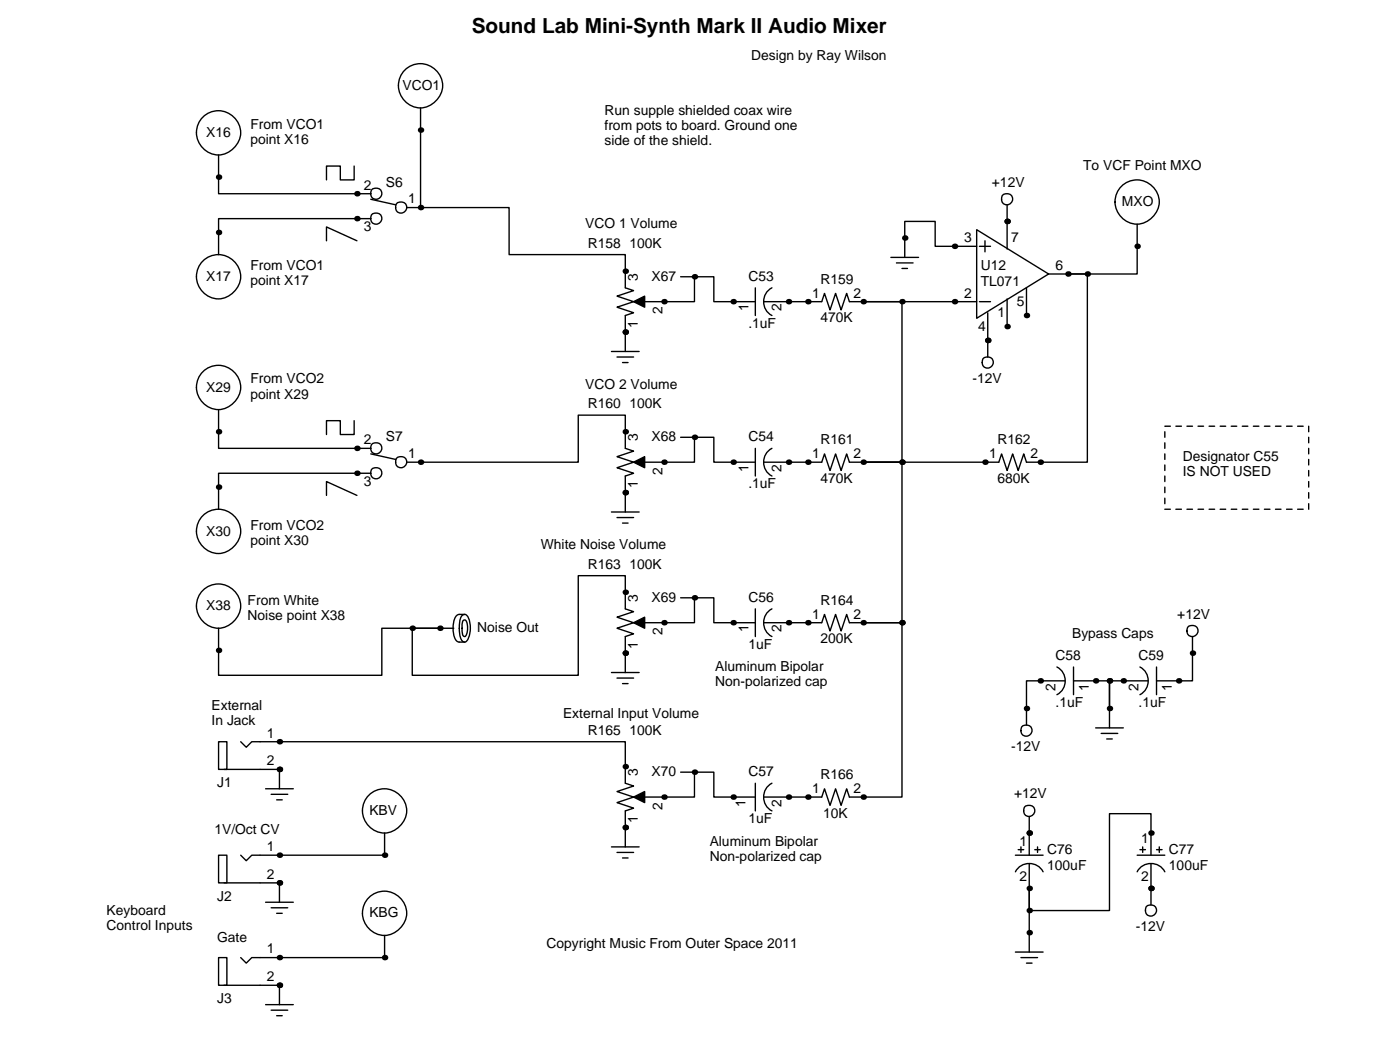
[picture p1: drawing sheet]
<svg xmlns="http://www.w3.org/2000/svg" width="257mm" height="195mm" viewBox="0 0 257 195" stroke-linecap="round" stroke-linejoin="round" font-family="sans-serif">
<g fill="none" stroke="#000" stroke-width=".25">
<path d="M77.2 19.8v18.3M40.1 28.4v7.2h28M65 30.5v2.5h-2.5v-2.5h-2.6v2.5M68.1 36.6l4.5 1M74.7 38.1h2.5M77.2 38.1h16.3v8.6h21.3v6.1l1.5 .5-3 1.1 3 1-3 1 3 1-1.5 .5v6.6M184.9 37.6v8.1M59.9 44.2v-2.5l5.6 2.5M68.1 40.1h-28v6.6M125 50.8h2.5M127.5 50.8v4.6h-9.1M127.5 50.8h3.6v4.6h7.6"/>
<path d="M138.7 52.8v5.1M140.2 55.4h10.7l.5-1.6 1 3.1 1-3.1 1 3.1 1-3.1 .6 1.6h23.3M141.7 52.8a2.88 2.88 0 0 0 0 5.1M158.5 55.4h7.1v29.4h-7.1h7.1v29.5h-7.1M163.6 47.2h5.1M164.6 48.3h3M165.6 49.3h1M179.3 42.2l13.2 8.1-13.2 8.1zM179.3 45.2h-7.6v-4.6h-5.6v6.6M179.8 55.4h2.1M179.8 45.2h2.1M180.8 44.2v2"/>
<path d="M181.4 57.4v8.1M184.9 54.9v5M188.5 52.8v5.1M192.5 50.3h3.6M196.1 50.3h3.5v34.5h-11.1l-.5-1.5-1.1 3.1-1-3.1-1 3.1-1-3.1-.5 1.5h-27.4l-.6-1.5-1 3.1-1-3.1-1 3.1-1-3.1-.5 1.5h-10.7M208.8 41.1v9.2h-12.7M40.1 75.2v7.1h28M65 77.2v2.6h-2.5v-2.6h-2.6v2.6M112.3 64.5h5M113.3 65.5h3M114.3 66.5h1M59.9 90.9v-2.5l5.6 2.5"/>
<path d="M68.1 86.9h-28v6.6M68.1 83.3l4.5 1M74.7 84.8h31.5v-8.6h8.6v6.1l1.5 .5-3 1 3 1-3 1.1 3 1-1.5 .5v6.6M112.3 94h5M113.3 95h3M114.3 96h1M125 80.3h2.5M127.5 80.3v4.5h-9.1M127.5 80.3h3.6v4.5h7.6M138.7 82.3v5.1M141.7 82.3a2.88 2.88 0 0 0 0 5.1M40.1 115.3v8.7h30v-8.7h10.7"/>
<path d="M80.8 115.3h-5.1v8.7h30.5v-18.3h8.6v6.1l1.5 .5-3 1 3 1-3 1 3 1-1.5 .5v6.6M80.8 115.3h2.5M84.7 113.1a.62 .62 0 0 1 1.1 0 4.6 4.6 0 0 1-.2 4.7l-.3 .1a1.27 1.27 0 0 1-.9-1.4l-.1-1.2a4.1 4.1 0 0 1 .4-2.2zM85.1 113.9l.2-.1a1.86 1.86 0 0 1 .5 2 1.25 1.25 0 0 1-.5 1 .86 .86 0 0 1-.5-1v-.5a1.89 1.89 0 0 1 .3-1.4zM85.3 112.8h-1a1.95 1.95 0 0 0-1.1 2.1 3.8 3.8 0 0 0 .7 2.8l.4 .2h1M125 109.7h2.5M127.5 109.7v4.6h-9.1M127.5 109.7h3.6v4.6h7.6M138.7 111.8v5M140.2 114.3h10.7l.5-1.5 1 3 1-3 1 3 1-3 .6 1.5h2.5M141.7 111.8a2.88 2.88 0 0 0 0 5M158.5 114.3h7.1v32h-9.6l-.6-1.5-1 3-1-3-1 3-1-3-.5 1.5h-10.7"/>
<path d="M218.9 116.8v8.2h-6.6M40.1 136.1h1.6v5.1h-1.6zM44.2 136.1l1 1.1 1-1.1h68.6v7.7l1.5 .5-3 1 3 1-3 1 3 1-1.5 .5v6.6M112.3 123.4h5M113.3 124.5h3M114.3 125.5h1M194.1 122.4a2.88 2.88 0 0 1 0 5.1M195.6 125h-7.1v8.1M197.1 125h6.6v5M197.1 122.4v5.1M201.2 133.6h5M202.2 134.6h3"/>
<path d="M203.2 135.6h1M203.7 130v3.6M209.3 122.4a2.88 2.88 0 0 1 0 5.1M210.8 125h-7.1v5M212.3 122.4v5.1M40.1 157h1.6v5.1h-1.6zM41.1 141.2h10.2v3.6M48.8 144.8h5M49.8 145.8h3M50.8 146.8h1M70.6 152.9v4.1h-24.4l-1 1-1-1M112.3 155.4h5"/>
<path d="M113.3 156.5h3M114.3 157.5h1M125 141.7h2.5M127.5 141.7v4.6h-9.1M127.5 141.7h3.6v4.6h7.6M138.7 143.8v5M141.7 143.8a2.88 2.88 0 0 0 0 5M186.4 157h5.1M186.9 156h1.1M187.5 155.4v1.1M189 149.9v7.1M189 158.5v16.3"/>
<path d="M190 156h1M190.5 155.4v1.1M208.8 157h5.1M209.3 156h1M209.8 155.4v1.1M211.3 157v-7.6h-7.6v17.7h-14.7v-4M211.3 158.5v7.6M212.3 156h1.1M212.9 155.4v1.1M40.1 175.8h1.6v5h-1.6zM41.1 162.1h10.2v3.5M48.8 165.6h5"/>
<path d="M49.8 166.6h3M50.8 167.6h1M70.6 171.7v4.1h-24.4l-1 1-1-1M186.4 160a2.88 2.88 0 0 1 5.1 0M186.4 174.8h5.1M187.5 175.8h3M188.5 176.8h1M208.8 160a2.88 2.88 0 0 1 5.1 0M41.1 180.8h10.2v3.6M48.8 184.4h5M49.8 185.4h3M50.8 186.4h1"/>
<circle cx="77.2" cy="15.7" r="4"/>
<circle cx="40.1" cy="24.4" r="4"/>
<circle cx="69.1" cy="35.5" r="1.02"/>
<circle cx="73.7" cy="38.1" r="1.02"/>
<circle cx="184.9" cy="36.5" r="1.02"/>
<circle cx="208.8" cy="37.1" r="4"/>
<circle cx="40.1" cy="50.8" r="4"/>
<circle cx="69.1" cy="40.1" r="1.02"/>
<circle cx="40.1" cy="71.1" r="4"/>
<circle cx="181.4" cy="66.5" r="1.02"/>
<circle cx="40.1" cy="97.5" r="4"/>
<circle cx="69.1" cy="82.3" r="1.02"/>
<circle cx="69.1" cy="86.8" r="1.02"/>
<circle cx="73.7" cy="84.8" r="1.02"/>
<circle cx="40.1" cy="111.2" r="4"/>
<circle cx="219" cy="115.8" r="1.02"/>
<circle cx="188.5" cy="134.1" r="1.02"/>
<circle cx="70.6" cy="148.8" r="4"/>
<circle cx="189" cy="148.8" r="1.02"/>
<circle cx="70.6" cy="167.6" r="4"/>
<circle cx="211.3" cy="167.1" r="1.02"/>
</g>
<g fill="#000">
<circle cx="40.1" cy="32.5" r=".51"/>
<circle cx="65.5" cy="35.6" r=".51"/>
<circle cx="77.2" cy="38.1" r=".51"/>
<circle cx="77.2" cy="23.9" r=".51"/>
<circle cx="40.1" cy="42.7" r=".51"/>
<circle cx="65.5" cy="40.1" r=".51"/>
<circle cx="114.8" cy="49.8" r=".51"/>
<circle cx="121.9" cy="55.4" r=".51"/>
<circle cx="127.5" cy="50.8" r=".51"/>
<circle cx="134.6" cy="55.4" r=".51"/>
<circle cx="144.8" cy="55.4" r=".51"/>
<circle cx="148.3" cy="55.4" r=".51"/>
<circle cx="158.5" cy="55.4" r=".51"/>
<circle cx="165.6" cy="55.4" r=".51"/>
<circle cx="166.1" cy="43.7" r=".51"/>
<circle cx="175.3" cy="55.4" r=".51"/>
<circle cx="175.3" cy="45.2" r=".51"/>
<circle cx="184.9" cy="40.6" r=".51"/>
<circle cx="184.9" cy="59.9" r=".51"/>
<circle cx="188.5" cy="57.9" r=".51"/>
<circle cx="196.1" cy="50.3" r=".51"/>
<circle cx="199.6" cy="50.3" r=".51"/>
<circle cx="208.8" cy="45.2" r=".51"/>
<circle cx="40.1" cy="79.2" r=".51"/>
<circle cx="114.8" cy="79.2" r=".51"/>
<circle cx="114.8" cy="61" r=".51"/>
<circle cx="181.4" cy="62.5" r=".51"/>
<circle cx="40.1" cy="89.4" r=".51"/>
<circle cx="65.5" cy="82.3" r=".51"/>
<circle cx="65.5" cy="86.9" r=".51"/>
<circle cx="77.2" cy="84.8" r=".51"/>
<circle cx="114.8" cy="90.4" r=".51"/>
<circle cx="121.9" cy="84.8" r=".51"/>
<circle cx="127.5" cy="80.3" r=".51"/>
<circle cx="134.6" cy="84.8" r=".51"/>
<circle cx="144.8" cy="84.8" r=".51"/>
<circle cx="148.3" cy="84.8" r=".51"/>
<circle cx="158.5" cy="84.8" r=".51"/>
<circle cx="165.6" cy="84.8" r=".51"/>
<circle cx="180.8" cy="84.8" r=".51"/>
<circle cx="191" cy="84.8" r=".51"/>
<circle cx="40.1" cy="119.4" r=".51"/>
<circle cx="75.7" cy="115.3" r=".51"/>
<circle cx="80.8" cy="115.3" r=".51"/>
<circle cx="114.8" cy="119.9" r=".51"/>
<circle cx="114.8" cy="108.7" r=".51"/>
<circle cx="121.9" cy="114.3" r=".51"/>
<circle cx="127.5" cy="109.7" r=".51"/>
<circle cx="134.6" cy="114.3" r=".51"/>
<circle cx="144.8" cy="114.3" r=".51"/>
<circle cx="148.3" cy="114.3" r=".51"/>
<circle cx="158.5" cy="114.3" r=".51"/>
<circle cx="165.6" cy="114.3" r=".51"/>
<circle cx="218.9" cy="119.9" r=".51"/>
<circle cx="51.3" cy="136.1" r=".51"/>
<circle cx="188.5" cy="130" r=".51"/>
<circle cx="191" cy="125" r=".51"/>
<circle cx="201.2" cy="125" r=".51"/>
<circle cx="203.7" cy="130" r=".51"/>
<circle cx="203.7" cy="125" r=".51"/>
<circle cx="206.2" cy="125" r=".51"/>
<circle cx="216.4" cy="125" r=".51"/>
<circle cx="51.3" cy="141.2" r=".51"/>
<circle cx="51.3" cy="157" r=".51"/>
<circle cx="70.6" cy="157" r=".51"/>
<circle cx="114.8" cy="140.7" r=".51"/>
<circle cx="114.8" cy="151.9" r=".51"/>
<circle cx="121.9" cy="146.3" r=".51"/>
<circle cx="127.5" cy="141.7" r=".51"/>
<circle cx="134.6" cy="146.3" r=".51"/>
<circle cx="144.8" cy="146.3" r=".51"/>
<circle cx="148.3" cy="146.3" r=".51"/>
<circle cx="158.5" cy="146.3" r=".51"/>
<circle cx="189" cy="152.9" r=".51"/>
<circle cx="211.3" cy="152.9" r=".51"/>
<circle cx="51.3" cy="162.1" r=".51"/>
<circle cx="51.3" cy="175.8" r=".51"/>
<circle cx="70.6" cy="175.8" r=".51"/>
<circle cx="189" cy="163.1" r=".51"/>
<circle cx="189" cy="171.2" r=".51"/>
<circle cx="189" cy="167.1" r=".51"/>
<circle cx="211.3" cy="163.1" r=".51"/>
<circle cx="51.3" cy="180.8" r=".51"/>
</g>
<path d="M116.3 55.4l2.1-1v2zM116.3 84.8l2.1-1v2.1zM116.3 114.3l2.1-1v2zM116.3 146.3l2.1-1v2z" fill="#000" stroke="#000" stroke-width=".25"/>
<path d="M213.9 78.2h26.4v15.3h-26.4z" fill="none" stroke="#000" stroke-width=".25" stroke-dasharray="1"/>
<text font-size="3.8" x="86.6" y="6.1">Sound Lab Mini-Synth Mark II Audio Mixer</text>
<g font-size="2.5">
<text x="137.9" y="10.9">Design by Ray Wilson</text>
<text x="73.9" y="16.5">VCO1</text>
<text x="46" y="23.6">From VCO1</text>
<text x="111" y="21.1">Run supple shielded coax wire</text>
<text x="111" y="23.9">from pots to board. Ground one</text>
<text x="37.8" y="25.1">X16</text>
<text x="46" y="26.4">point X16</text>
<text x="111" y="26.7">side of the shield.</text>
<text x="66.8" y="34.8">2</text>
<text x="70.9" y="34.3">S6</text>
<text x="182.1" y="34.3">+12V</text>
<text x="198.9" y="31.2">To VCF Point MXO</text>
<text x="74.9" y="37.3">1</text>
<text x="107.4" y="41.9">VCO 1 Volume</text>
<text x="206" y="37.8">MXO</text>
<text x="66.8" y="42.4">3</text>
<text x="107.9" y="45.5">R158</text>
<text x="115.6" y="45.5">100K</text>
<text x="177" y="44.5">3</text>
<text x="185.7" y="44.5">7</text>
<text x="37.8" y="51.6">X17</text>
<text x="46" y="49.5">From VCO1</text>
<text x="46" y="52.3">point X17</text>
<text x="117.1" y="51.6" transform="rotate(-90 117.1 51.6)">3</text>
<text x="119.6" y="51.6">X67</text>
<text x="137.4" y="51.6">C53</text>
<text x="150.6" y="52.1">R159</text>
<text x="180.1" y="49.5">U12</text>
<text x="180.1" y="52.6">TL071</text>
<text x="193.8" y="49.5">6</text>
<text x="121.7" y="57.7" transform="rotate(-90 121.7 57.7)">2</text>
<text x="137.4" y="57.1" transform="rotate(-90 137.4 57.1)">1</text>
<text x="143.5" y="57.1" transform="rotate(-90 143.5 57.1)">2</text>
<text x="149.1" y="54.6">1</text>
<text x="150.6" y="59.2">470K</text>
<text x="156.7" y="54.6">2</text>
<text x="177" y="54.6">2</text>
<text x="183.1" y="58.2">1</text>
<text x="186.7" y="56.1">5</text>
<text x="117.1" y="60.2" transform="rotate(-90 117.1 60.2)">1</text>
<text x="137.4" y="60.2">.1uF</text>
<text x="179.6" y="60.7">4</text>
<text x="37.8" y="71.9">X29</text>
<text x="46" y="70.4">From VCO2</text>
<text x="107.4" y="71.4">VCO 2 Volume</text>
<text x="178.6" y="70.4">-12V</text>
<text x="46" y="73.2">point X29</text>
<text x="107.9" y="74.9">R160</text>
<text x="115.6" y="74.9">100K</text>
<text x="66.8" y="81.5">2</text>
<text x="70.9" y="81">S7</text>
<text x="117.1" y="81" transform="rotate(-90 117.1 81)">3</text>
<text x="119.6" y="81">X68</text>
<text x="137.4" y="81">C54</text>
<text x="150.6" y="81.5">R161</text>
<text x="183.1" y="81.5">R162</text>
<text x="66.8" y="89.2">3</text>
<text x="74.9" y="84.1">1</text>
<text x="117.1" y="89.7" transform="rotate(-90 117.1 89.7)">1</text>
<text x="121.7" y="87.1" transform="rotate(-90 121.7 87.1)">2</text>
<text x="137.4" y="86.6" transform="rotate(-90 137.4 86.6)">1</text>
<text x="137.4" y="89.7">.1uF</text>
<text x="143.5" y="86.6" transform="rotate(-90 143.5 86.6)">2</text>
<text x="149.1" y="84.1">1</text>
<text x="150.6" y="88.6">470K</text>
<text x="156.7" y="84.1">2</text>
<text x="181.6" y="84.1">1</text>
<text x="183.1" y="88.6">680K</text>
<text x="189.2" y="84.1">2</text>
<text x="217.2" y="84.6">Designator C55</text>
<text x="217.2" y="87.4">IS NOT USED</text>
<text x="37.8" y="98.3">X30</text>
<text x="46" y="97.3">From VCO2</text>
<text x="46" y="100.1">point X30</text>
<text x="99.3" y="100.8">White Noise Volume</text>
<text x="107.9" y="104.4">R163</text>
<text x="115.6" y="104.4">100K</text>
<text x="37.8" y="112">X38</text>
<text x="45.5" y="111">From White</text>
<text x="45.5" y="113.8">Noise point X38</text>
<text x="117.1" y="110.5" transform="rotate(-90 117.1 110.5)">3</text>
<text x="119.6" y="110.5">X69</text>
<text x="137.4" y="110.5">C56</text>
<text x="149.1" y="113.5">1</text>
<text x="150.6" y="111">R164</text>
<text x="156.7" y="113.5">2</text>
<text x="216.2" y="113.5">+12V</text>
<text x="87.6" y="116.1">Noise Out</text>
<text x="117.1" y="119.1" transform="rotate(-90 117.1 119.1)">1</text>
<text x="121.7" y="116.6" transform="rotate(-90 121.7 116.6)">2</text>
<text x="137.4" y="116.1" transform="rotate(-90 137.4 116.1)">1</text>
<text x="137.4" y="119.1">1uF</text>
<text x="143.5" y="116.1" transform="rotate(-90 143.5 116.1)">2</text>
<text x="150.6" y="118.1">200K</text>
<text x="196.8" y="117.1">Bypass Caps</text>
<text x="131.3" y="123.2">Aluminum Bipolar</text>
<text x="131.3" y="126">Non-polarized cap</text>
<text x="193.8" y="121.2">C58</text>
<text x="209" y="121.2">C59</text>
<text x="38.9" y="130.3">External</text>
<text x="103.4" y="131.8">External Input Volume</text>
<text x="193.8" y="126.7" transform="rotate(-90 193.8 126.7)">2</text>
<text x="193.8" y="129.8">.1uF</text>
<text x="199.9" y="126.7" transform="rotate(-90 199.9 126.7)">1</text>
<text x="209" y="126.7" transform="rotate(-90 209 126.7)">2</text>
<text x="209" y="129.8">.1uF</text>
<text x="215.1" y="126.7" transform="rotate(-90 215.1 126.7)">1</text>
<text x="38.9" y="133.1">In Jack</text>
<text x="49" y="135.4">1</text>
<text x="107.9" y="134.9">R165</text>
<text x="115.6" y="134.9">100K</text>
<text x="185.7" y="137.9">-12V</text>
<text x="49" y="140.5">2</text>
<text x="117.1" y="142.5" transform="rotate(-90 117.1 142.5)">3</text>
<text x="119.6" y="142.5">X70</text>
<text x="137.4" y="142.5">C57</text>
<text x="150.6" y="143">R166</text>
<text x="39.9" y="144.5">J1</text>
<text x="67.8" y="149.6">KBV</text>
<text x="121.7" y="148.6" transform="rotate(-90 121.7 148.6)">2</text>
<text x="136.9" y="148.1" transform="rotate(-90 136.9 148.1)">1</text>
<text x="143.5" y="148.1" transform="rotate(-90 143.5 148.1)">2</text>
<text x="149.1" y="145.5">1</text>
<text x="156.7" y="145.5">2</text>
<text x="186.2" y="146.6">+12V</text>
<text x="39.4" y="153.2">1V/Oct CV</text>
<text x="117.1" y="151.1" transform="rotate(-90 117.1 151.1)">1</text>
<text x="130.3" y="155.2">Aluminum Bipolar</text>
<text x="137.4" y="151.1">1uF</text>
<text x="151.1" y="150.1">10K</text>
<text x="187.2" y="155.2">1</text>
<text x="209.5" y="154.7">1</text>
<text x="49" y="156.2">1</text>
<text x="49" y="161.3">2</text>
<text x="130.3" y="158">Non-polarized cap</text>
<text x="187.2" y="161.8">2</text>
<text x="192.3" y="156.7">C76</text>
<text x="192.3" y="159.8">100uF</text>
<text x="209.5" y="161.8">2</text>
<text x="214.6" y="156.7">C77</text>
<text x="214.6" y="159.8">100uF</text>
<text x="19.6" y="167.9">Keyboard</text>
<text x="39.9" y="165.4">J2</text>
<text x="19.6" y="170.7">Control Inputs</text>
<text x="39.9" y="173">Gate</text>
<text x="67.8" y="168.4">KBG</text>
<text x="100.3" y="174">Copyright Music From Outer Space 2011</text>
<text x="208.5" y="170.9">-12V</text>
<text x="49" y="175">1</text>
<text x="39.9" y="184.1">J3</text>
<text x="49" y="180.1">2</text>
</g>
</svg>
